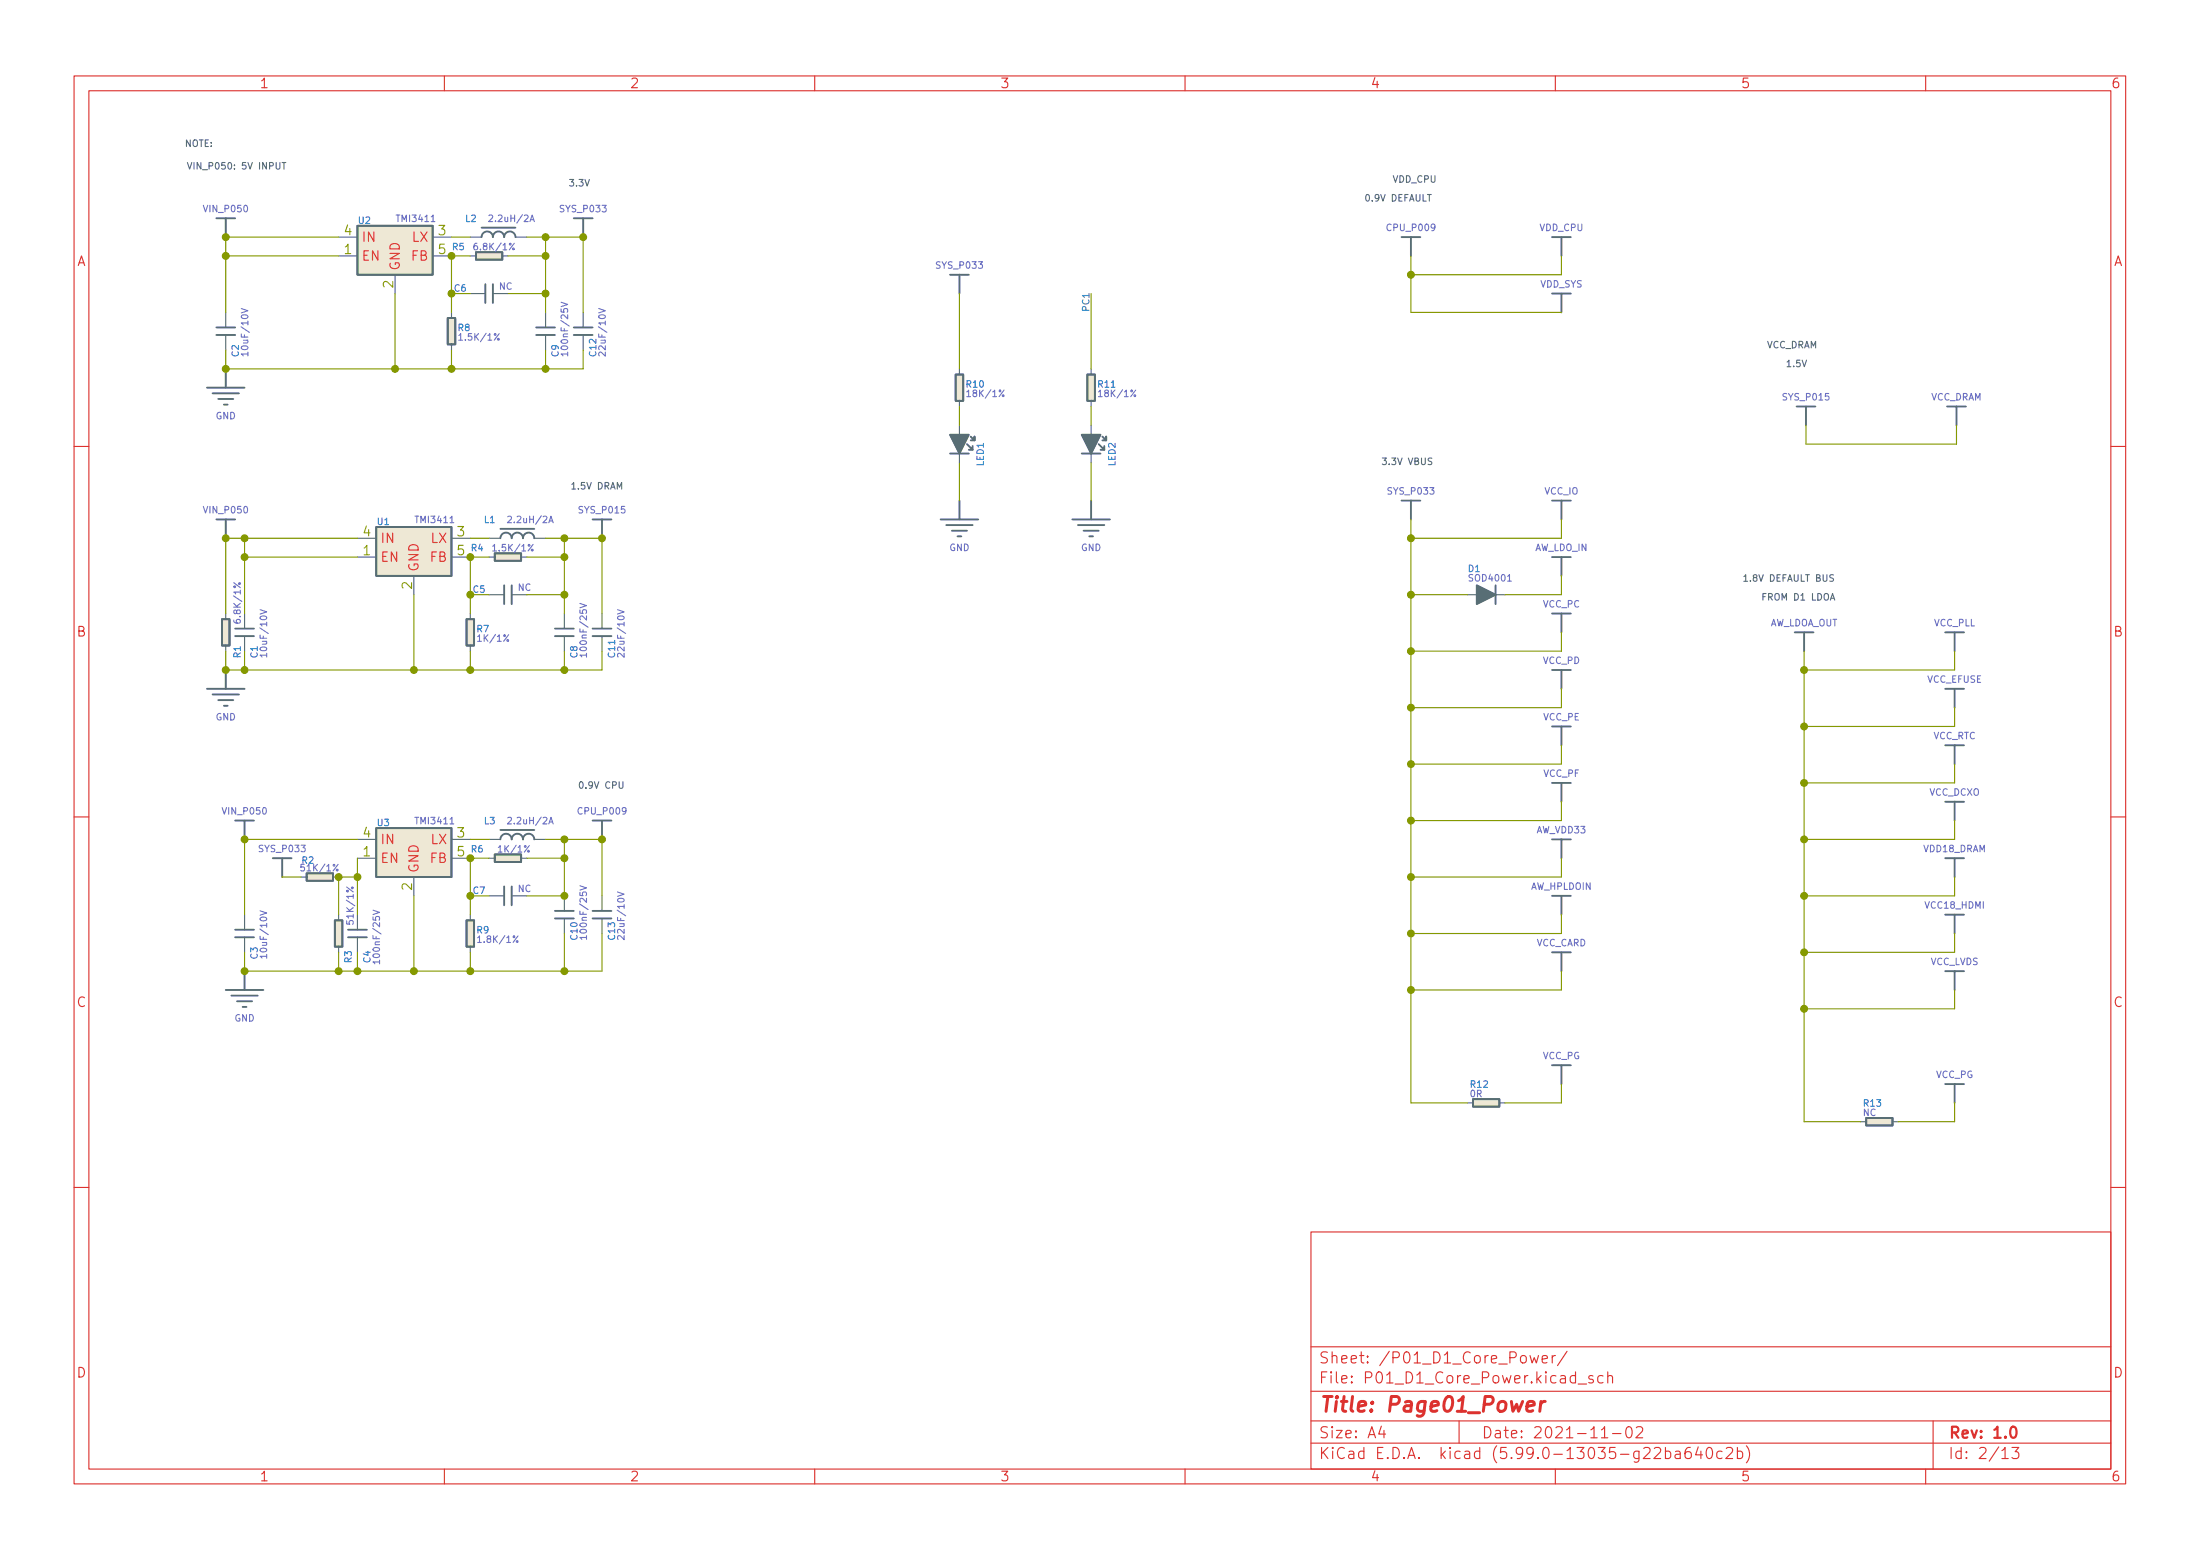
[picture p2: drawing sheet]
<svg xmlns="http://www.w3.org/2000/svg" width="297mm" height="210mm" viewBox="0 0 297 210" stroke-linecap="round" stroke-linejoin="round" font-family="sans-serif">
<g fill="none" stroke="#dc322f" stroke-width=".15">
<path d="M10 10.2h277v190.1h-277zM12 12.2h273v186.1h-273zM60 10.2v2M110 10.2v2M160 10.2v2M210 10.2v2M260 10.2v2M10 60.2h2M285 60.2h2M10 110.2h2M285 110.2h2M10 160.2h2"/>
<path d="M177 166.3h108v32h-108zM285 160.2h2M60 198.3v2M110 198.3v2M160 198.3v2M177 194.8h108M177 191.8h108M177 187.8h108M177 181.8h108M186.5 192.5l-.4 1h1M186.9 193v1M197 191.8v3"/>
<path d="M206.6 182.9l.3 1 .2-.7 .3 .7 .3-1M208.2 183.4l.7-.1v-.3l-.5-.1-.2 .2 .1 .8h.1h.5M209.6 182.9v1M210 198.3v2M210 182.9l-.3 .1-.1 .2M211.6 182.4l-1.3 1.9M213.1 186.8h1.1M215.1 185.7l-.4-.1-.2 .2 .1 .3 .5 .1v.1v.3h-.2h-.4M216.2 194h.9M216.4 185.7l-.4-.1-.3 .3v.4l.2 .3h.1h.4M217.1 185.8a.37 .37 0 0 1 .6 0v.8M217.1 185.1v1.5"/>
<path d="M217.7 193.5h1.2M219.7 192.6a.36 .36 0 0 1 .6 .2 .77 .77 0 0 1-.4 1.2 1 1 0 0 1-.2-1.4zM220.9 192.7l.2-.2 .5 .1a.41 .41 0 0 1 .1 .6l-.8 .8h.9M224.9 195.9l.4-.1 .3 .3v.4l-.2 .3h-.1h-.4M224.9 195.3v1.5M226.2 195.9l.2-.1 .4 .1 .1 .9M226.9 196.2l-.5 .1a.29 .29 0 0 0-.3 .2 .29 .29 0 0 0 .3 .3h.5M228.2 195.3a.59 .59 0 0 0-.7 .7v.5l.1 .3h.5l.2-.1 .1-.5-.2-.2-.4-.1-.3 .3M229.3 195.3l-.4 1h1M229.6 195.8v1M230.5 195.5a.36 .36 0 0 1 .4-.2 .36 .36 0 0 1 .2 .3 .77 .77 0 0 1-.4 1.2 .91 .91 0 0 1-.2-1.3zM232.5 195.9l-.4-.1-.3 .3v.4l.1 .3h.2h.4"/>
<path d="M233.1 195.5l.2-.2 .5 .1a.41 .41 0 0 1 .1 .6l-.9 .8h.9M234.6 195.9l.4-.1 .3 .3v.4l-.2 .3h-.1h-.4M234.6 195.3v1.5M235.8 195.1a1.72 1.72 0 0 1 0 2.3M260 198.3v2M261 191.8v6.5M270.3 195.8l.4-.5v1.5M270.3 196.8h.9M271.7 195.3h.9l-.5 .6a.41 .41 0 0 1 .5 .3v.3l-.2 .3h-.5l-.2-.1"/>
</g>
<path d="M271.6 192.6a.36 .36 0 0 1 .6 .2 .77 .77 0 0 1-.4 1.2 1 1 0 0 1-.2-1.4z" fill="none" stroke="#dc322f" stroke-width=".3"/>
<path d="M206.2 189.8l.9-.2v-.4l-.6-.1-.3 .3-.1 .8 .1 .2 .2 .1 .6-.1M208.1 189.1l-.2 1.4M208.6 189.1a.59 .59 0 0 0-.6 .4" fill="none" stroke="#dc322f" stroke-width=".4"/>
<g fill="none" stroke="#586e75" stroke-width=".25">
<path d="M29.2 29.5h2.5M30.5 29.5v2.5M48.3 30.5h10.1v6.6h-10.1zM64.3 34h3.5v1h-3.5zM65 32a.76 .76 0 0 1 .8-.8 .76 .76 0 0 1 .7 .8 .76 .76 0 0 1 .8-.8 .76 .76 0 0 1 .8 .8 .76 .76 0 0 1 .7-.8 .76 .76 0 0 1 .8 .8M65 30.7h4.6M65.5 38.3v2.6M66.5 38.3v2.6M77.5 29.5h2.5M78.7 29.5v2.5M128.3 37.1h2.5M129.5 37.1v2.5"/>
<path d="M189.2 32h2.6M190.5 32v2.5M209.5 32h2.6M209.5 39.6h2.6M210.8 32v2.5M210.8 39.6v2.6M27.9 52.3h5.1M28.7 53.1h3.6M29.2 45.2h2.5M29.2 44.2h2.5M29.5 53.8h2M30.2 54.6h.5"/>
<path d="M30.5 49.8v2.5M60.5 42.9h1v3.6h-1zM72.4 45.2h2.5M72.4 44.2h2.5M77.5 45.2h2.5M77.5 44.2h2.5M128.3 58.7h2.5l-1.3 2.5zM129 50.5h1v3.6h-1zM130.6 59.9l.7 .8v-.5M131.1 58.9l.5 .5v-.5v.5h-.5M146 58.7h2.6l-1.3 2.5zM146.8 50.5h1v3.6h-1z"/>
<path d="M148.3 59.9l.8 .8v-.5M148.8 58.9l.6 .5v-.5v.5h-.6M242.6 54.9h2.5M243.8 54.9v2.5M262.9 54.9h2.5M264.2 54.9v2.5M29.2 70.1h2.5M30.5 70.1v2.5M50.8 71.1h10.2v6.6h-10.2zM66.8 74.7h3.6v1h-3.6zM67.6 72.6a.76 .76 0 0 1 .7-.7 .76 .76 0 0 1 .8 .7 .76 .76 0 0 1 .7-.7 .76 .76 0 0 1 .8 .7 .76 .76 0 0 1 .8-.7 .76 .76 0 0 1 .7 .7M67.6 71.4h4.5"/>
<path d="M68.1 79v2.5M69.1 79v2.5M80 70.1h2.5M81.3 70.1v2.5M127 70.1h5.1M127.8 70.9h3.5M128.3 61.2h2.5M128.5 71.6h2.1M129.3 72.4h.5M129.5 67.6v2.5M130.8 60.7h.5M144.8 70.1h5.1"/>
<path d="M145.5 70.9h3.6M146 61.2h2.6M146.3 71.6h2M147.1 72.4h.5M147.3 67.6v2.5M148.6 60.7h.5M189.2 67.6h2.6M190.5 67.6v2.5M199.4 79l2.5 1.3-2.5 1.2zM201.9 79v2.5M209.5 75.2h2.6M209.5 67.6h2.6"/>
<path d="M210.8 67.6v2.5M210.8 75.2v2.5M27.9 93h5.1M28.7 93.7h3.6M29.5 94.5h2M30 83.6h1v3.5h-1zM30.2 95.2h.5M30.5 90.4v2.6M31.7 85.8h2.6M31.7 84.8h2.6M63 83.6h1v3.5h-1zM74.9 85.8h2.6"/>
<path d="M74.9 84.8h2.6M80 85.8h2.5M80 84.8h2.5M209.5 82.8h2.6M209.5 98h2.6M209.5 90.4h2.6M210.8 82.8v2.5M210.8 90.4v2.6M210.8 98v2.6M242.3 85.3h2.6M243.6 85.3v2.6M262.6 93h2.6"/>
<path d="M262.6 85.3h2.6M263.9 85.3v2.6M263.9 93v2.5M31.7 110.7h2.6M33 110.7v2.6M36.8 115.8h2.6M38.1 115.8v2.6M41.4 117.9h3.6v1h-3.6zM50.8 111.8h10.2v6.6h-10.2zM66.8 115.3h3.6v1h-3.6zM67.6 113.3a.76 .76 0 0 1 .7-.8 .76 .76 0 0 1 .8 .8 .76 .76 0 0 1 .7-.8 .76 .76 0 0 1 .8 .8 .76 .76 0 0 1 .8-.8 .76 .76 0 0 1 .7 .8M67.6 112h4.5"/>
<path d="M68.1 119.6v2.6M69.1 119.6v2.6M80 110.7h2.5M81.3 110.7v2.6M209.5 113.3h2.6M209.5 105.7h2.6M210.8 105.7v2.5M210.8 113.3v2.5M262.6 115.8h2.6M262.6 100.6h2.6M262.6 108.2h2.6M263.9 100.6v2.5"/>
<path d="M263.9 108.2v2.5M263.9 115.8v2.6M30.5 133.6h5.1M31.2 134.4h3.6M31.7 126.5h2.6M31.7 125.5h2.6M32 135.1h2M32.8 135.9h.5M33 131.1v2.5M45.2 124.2h1v3.6h-1zM47 126.5h2.5M47 125.5h2.5"/>
<path d="M63 124.2h1v3.6h-1zM74.9 123.9h2.6M74.9 122.9h2.6M80 123.9h2.5M80 122.9h2.5M209.5 120.9h2.6M209.5 128.5h2.6M210.8 120.9v2.5M210.8 128.5v2.6M262.6 123.4h2.6M262.6 131.1h2.6M263.9 123.4v2.6"/>
<path d="M263.9 131.1v2.5M198.9 148.3h3.5v1h-3.5zM209.5 143.8h2.6M210.8 143.8v2.5M252 150.9h3.5v1h-3.5zM262.6 146.3h2.6M263.9 146.3v2.5"/>
</g>
<g fill="none" stroke="#586e75" stroke-width=".15">
<path d="M37.3 21.9v.8l.2 .1h.2l.1-.1v-.8M38.1 21.9h.5M38.3 21.9v.9M45.7 32h2.6M45.7 34.5h2.6M53.3 37.1v2.5M58.4 32h2.6M58.4 34.5h2.6M63.5 32h1.5M63.5 34.5h.8M63.5 39.6h2M66.5 39.6h2.1"/>
<path d="M67.8 34.5h.8M69.6 32h1.5M192.7 26.3h.5M30.5 42.2v2M30.5 45.2v2M61 42.2v.7M61 46.5v.7M73.7 42.2v2M73.7 45.2v2M78.7 42.2v2M78.7 45.2v2M129.5 49.8v.7"/>
<path d="M129.5 54.1v.8M129.5 57.4v1.3M147.3 49.8v.7M147.3 54.1v.8M147.3 57.4v1.3M48.3 72.6h2.5M48.3 75.2h2.5M55.9 77.7v2.6M61 72.6h2.5M61 75.2h2.5M66 72.6h1.6M66 75.2h.8"/>
<path d="M70.4 75.2h.7M72.1 72.6h1.6M83.3 66v-.9l.3 .6 .3-.6v.9M129.5 61.2v1.3M147.3 61.2v1.3M193.3 61.9l-.3-.1-.1 .1v.2l.3 .2 .1 .2-.1 .2h-.4M247.6 77.6h-.4h-.1v.3l.4 .2 .1 .2-.2 .1h-.4M30.5 82.8v.8M30.5 87.1v.8M33 82.8v2M33 85.8v2.1M63.5 82.8v.8"/>
<path d="M63.5 87.1v.8M66 80.3h2.1M69.1 80.3h2M76.2 82.8v2M76.2 85.8v2.1M81.3 82.8v2M81.3 85.8v2.1M198.1 80.3h1.3M201.9 80.3h1.3M247.1 81l.3-.9 .3 .9M247.2 80.7h.4M40.6 118.4h.8"/>
<path d="M45 118.4h.7M48.3 113.3h2.5M48.3 115.8h2.5M55.9 118.4v2.5M61 113.3h2.5M61 115.8h2.5M66 113.3h1.6M66 115.8h.8M70.4 115.8h.7M72.1 113.3h1.6M83.6 105.5v.7l.2 .2 .2-.1 .1-.1v-.7M33 123.4v2.1"/>
<path d="M33 126.5v2M45.7 123.4v.8M45.7 127.8v.7M48.3 123.4v2.1M48.3 126.5v2M63.5 123.4v.8M63.5 127.8v.7M66 120.9h2.1M69.1 120.9h2M76.2 120.9v2M76.2 123.9v2.1M81.3 120.9v2"/>
<path d="M81.3 123.9v2.1M198.1 148.8h.8M202.4 148.8h.8M251.2 151.4h.8M255.5 151.4h.8"/>
</g>
<g fill="none" stroke="#6c71c4" stroke-width=".15">
<path d="M66 29.1l.3-.1 .2 .3-.5 .6h.5M69.4 32.8l-.6 .9M71.6 29.9l.3-.9 .2 .9M71.6 29.7h.5M32.6 41.6l.9 .3-.9 .3M33.5 47.8h-.9l.2 .2M33.5 47.5v.5M61.9 45.3l.3-.3v.9M61.9 45.9h.6M67.4 45l-.7 .9M75.8 40.8l.8 .3-.8 .3M76.6 47.8h-.8l.2 .2"/>
<path d="M76.6 47.5v.5M80.8 41.6l.9 .3-.9 .3M81.7 47.5v.6l-.6-.6-.3 .2 .1 .3M130.5 52.9l.3-.3v.9M130.5 53.5h.5M148.3 52.9l.3-.3v.9M148.3 53.5h.5M31.6 78.6l.9 .7M66.5 73.7l.3-.2v.9M66.5 74.4h.5M68.6 69.7h.3l.2 .2-.6 .6h.6M72 73.5l-.7 .9"/>
<path d="M74.1 70.5l.3-.8 .3 .8M74.2 70.3h.4M35.1 82.3l.9 .3-.9 .3M36 88.4h-.9l.3 .3M36 88.2v.5M78.3 81.4l.9 .3-.9 .3M79.2 88.4h-.9l.3 .3M79.2 88.2v.5M83.4 82.3l.9 .3-.9 .3M84.3 88.2v.5l-.7-.5-.2 .1 .1 .4M68.6 110.4l.3-.1 .2 .3-.6 .6h.6M74.1 111.2l.3-.9 .3 .9"/>
<path d="M74.2 110.9h.4M78.3 119.5l.9 .3-.9 .3M35.1 122.9l.9 .3-.9 .3M36 129.1h-.9l.3 .2M36 128.8v.5M50.4 122.8l.8 .3-.8 .3M51.2 129.8h-.8l.2 .3M51.2 129.6v.5M64.5 126.6l.2-.3v.9M64.5 127.2h.5M69.9 126.3l-.6 .9M79.2 126.5h-.9l.3 .3"/>
<path d="M79.2 126.3v.5M83.4 120.4l.9 .3-.9 .3M84.3 126.3v.5l-.7-.5-.2 .1 .1 .4"/>
<circle cx="69.3" cy="33.6" r=".12"/>
<circle cx="67.3" cy="45.8" r=".12"/>
<circle cx="32.3" cy="78.8" r=".12"/>
<circle cx="71.8" cy="74.2" r=".12"/>
<circle cx="69.8" cy="127.1" r=".12"/>
</g>
<g fill="#eee8d5" stroke="#eee8d5" stroke-width=".14">
<path d="M60.5 42.9h1v3.6h-1z"/>
<path d="M63 124.2h1v3.6h-1z"/>
<path d="M66.8 74.7h3.6v1h-3.6z"/>
<path d="M48.3 30.5h10.1v6.6h-10.1z"/>
<path d="M50.8 71.1h10.2v6.6h-10.2z"/>
<path d="M45.2 124.2h1v3.6h-1z"/>
<path d="M66.8 115.3h3.6v1h-3.6z"/>
<path d="M63 83.6h1v3.5h-1z"/>
<path d="M50.8 111.8h10.2v6.6h-10.2z"/>
<path d="M41.4 117.9h3.6v1h-3.6z"/>
<path d="M30 83.6h1v3.5h-1z"/>
<path d="M64.3 34h3.5v1h-3.5z"/>
<path d="M252 150.9h3.5v1h-3.5z"/>
<path d="M129 50.5h1v3.6h-1z"/>
<path d="M146.8 50.5h1v3.6h-1z"/>
<path d="M198.9 148.3h3.5v1h-3.5z"/>
</g>
<g fill="#586e75" stroke="#586e75" stroke-width=".15">
<path d="M199.4 79l2.5 1.3-2.5 1.2z"/>
<path d="M146 58.7h2.6l-1.3 2.5z"/>
<path d="M128.3 58.7h2.5l-1.3 2.5z"/>
</g>
<g fill="none" stroke="#859900" stroke-width=".15">
<path d="M30.5 34.5h15.2M45.7 32h-15.2v10.2M53.3 39.6v10.2M61 32h2.5M61 39.6h2.5M63.5 34.5h-2.5v7.7M68.6 34.5h5.1M68.6 39.6h5.1M71.1 32h7.6v10.2M73.7 32v10.2M129.5 39.6v10.2M147.3 39.6v10.2"/>
<path d="M190.5 34.5v7.7h20.3M210.8 34.5v2.6h-20.3M30.5 47.2v2.6h48.2v-2.6M61 47.2v2.6M73.7 47.2v2.6M129.5 54.9v2.5M147.3 54.9v2.5M243.8 57.4v2.5h20.4v-2.5M33 75.2h15.3M33 72.6v10.2M48.3 72.6h-17.8v10.2M63.5 72.6h2.5"/>
<path d="M66 75.2h-2.5v7.6M71.1 75.2h5.1M73.7 72.6h7.6v10.2M76.2 72.6v10.2M129.5 62.5v5.1M147.3 62.5v5.1M190.5 70.1v78.7h7.6M210.8 77.7v2.6h-7.6M210.8 70.1v2.5h-20.3M30.5 87.9v2.5h50.8v-2.5M33 87.9v2.5M55.9 80.3v10.1"/>
<path d="M63.5 80.3h2.5M63.5 87.9v2.5M71.1 80.3h5.1M76.2 87.9v2.5M190.5 80.3h7.6M210.8 85.3v2.6h-20.3M210.8 93v2.5h-20.3M243.6 87.9v63.5h7.6M263.9 87.9v2.5h-20.3M263.9 95.5v2.5h-20.3M38.1 118.4h2.5M48.3 115.8v7.6"/>
<path d="M48.3 113.3h-15.3v10.1M48.3 118.4h-2.6v5M63.5 113.3h2.5M66 115.8h-2.5v7.6M71.1 115.8h5.1M73.7 113.3h7.6v7.6M76.2 113.3v7.6h-5.1M210.8 115.8v2.6h-20.3M210.8 100.6v2.5h-20.3M210.8 108.2v2.5h-20.3M263.9 110.7v2.6h-20.3M263.9 118.4v2.5h-20.3"/>
<path d="M263.9 103.1v2.6h-20.3M45.7 128.5v2.6M48.3 128.5v2.6M55.9 120.9v10.2M63.5 128.5v2.6M63.5 120.9h2.5M76.2 126v5.1M81.3 126v5.1h-48.3v-2.6M210.8 123.4v2.6h-20.3M210.8 131.1v2.5h-20.3M263.9 126v2.5h-20.3M263.9 133.6v2.5h-20.3"/>
<path d="M210.8 146.3v2.5h-7.6M263.9 148.8v2.6h-7.6"/>
</g>
<g fill="#859900" stroke="#859900" stroke-width=".15">
<circle cx="76.2" cy="131.1" r=".46"/>
<circle cx="63.5" cy="120.9" r=".46"/>
<circle cx="63.5" cy="131.1" r=".46"/>
<circle cx="76.2" cy="113.3" r=".46"/>
<circle cx="63.5" cy="115.8" r=".46"/>
<circle cx="76.2" cy="115.8" r=".46"/>
<circle cx="76.2" cy="120.9" r=".46"/>
<circle cx="81.3" cy="113.3" r=".46"/>
<circle cx="48.3" cy="131.1" r=".46"/>
<circle cx="55.9" cy="131.1" r=".46"/>
<circle cx="30.5" cy="49.8" r=".46"/>
<circle cx="30.5" cy="72.6" r=".46"/>
<circle cx="30.5" cy="90.4" r=".46"/>
<circle cx="33" cy="90.4" r=".46"/>
<circle cx="33" cy="72.6" r=".46"/>
<circle cx="33" cy="75.2" r=".46"/>
<circle cx="61" cy="49.8" r=".46"/>
<circle cx="45.7" cy="118.4" r=".46"/>
<circle cx="48.3" cy="118.4" r=".46"/>
<circle cx="63.5" cy="80.3" r=".46"/>
<circle cx="55.9" cy="90.4" r=".46"/>
<circle cx="63.5" cy="75.2" r=".46"/>
<circle cx="63.5" cy="90.4" r=".46"/>
<circle cx="45.7" cy="131.1" r=".46"/>
<circle cx="33" cy="113.3" r=".46"/>
<circle cx="33" cy="131.1" r=".46"/>
<circle cx="53.3" cy="49.8" r=".46"/>
<circle cx="73.7" cy="39.6" r=".46"/>
<circle cx="73.7" cy="49.8" r=".46"/>
<circle cx="30.5" cy="34.5" r=".46"/>
<circle cx="61" cy="39.6" r=".46"/>
<circle cx="61" cy="34.5" r=".46"/>
<circle cx="73.7" cy="32" r=".46"/>
<circle cx="73.7" cy="34.5" r=".46"/>
<circle cx="78.7" cy="32" r=".46"/>
<circle cx="30.5" cy="32" r=".46"/>
<circle cx="190.5" cy="80.3" r=".46"/>
<circle cx="190.5" cy="87.9" r=".46"/>
<circle cx="190.5" cy="103.1" r=".46"/>
<circle cx="190.5" cy="110.7" r=".46"/>
<circle cx="190.5" cy="118.4" r=".46"/>
<circle cx="190.5" cy="95.5" r=".46"/>
<circle cx="190.5" cy="126" r=".46"/>
<circle cx="76.2" cy="80.3" r=".46"/>
<circle cx="76.2" cy="90.4" r=".46"/>
<circle cx="76.2" cy="72.6" r=".46"/>
<circle cx="76.2" cy="75.2" r=".46"/>
<circle cx="81.3" cy="72.6" r=".46"/>
<circle cx="190.5" cy="37.1" r=".46"/>
<circle cx="190.5" cy="72.6" r=".46"/>
<circle cx="243.6" cy="90.4" r=".46"/>
<circle cx="243.6" cy="98" r=".46"/>
<circle cx="243.6" cy="128.5" r=".46"/>
<circle cx="243.6" cy="105.7" r=".46"/>
<circle cx="243.6" cy="113.3" r=".46"/>
<circle cx="243.6" cy="120.9" r=".46"/>
<circle cx="190.5" cy="133.6" r=".46"/>
<circle cx="243.6" cy="136.1" r=".46"/>
</g>
<text font-size="2.8" fill="#dc322f" x="178" y="190.6">Title: Page01_Power</text>
<g font-size="2.1" fill="#dc322f">
<text x="178" y="184">Sheet: /P01_D1_Core_Power/</text>
<text x="178" y="186.7">File: P01_D1_Core_Power.kicad_sch</text>
<text x="178" y="196.9">KiCad E.D.A. kicad (5.99.0-13035-g22ba640c2b)</text>
<text x="178" y="194.1">Size: A4</text>
<text x="200" y="194.1">Date: 2021-11-02</text>
<text x="263" y="194.1">Rev: 1.0</text>
<text x="263" y="196.9">Id: 2/13</text>
</g>
<g font-size="1.8" fill="#dc322f">
<text x="35" y="11.9">1</text>
<text x="85" y="11.9">2</text>
<text x="135" y="11.9">3</text>
<text x="185" y="11.9">4</text>
<text x="235" y="11.9">5</text>
<text x="285" y="11.9">6</text>
<text x="10.3" y="35.9">A</text>
<text x="285.3" y="35.9">A</text>
<text x="10.3" y="85.9">B</text>
<text x="285.3" y="85.9">B</text>
<text x="10.3" y="135.9">C</text>
<text x="285.3" y="135.9">C</text>
<text x="10.3" y="185.9">D</text>
<text x="285.3" y="185.9">D</text>
<text x="35" y="199.9">1</text>
<text x="85" y="199.9">2</text>
<text x="135" y="199.9">3</text>
<text x="185" y="199.9">4</text>
<text x="235" y="199.9">5</text>
<text x="285" y="199.9">6</text>
</g>
<g font-size="1.8" fill="#b58900">
<text x="46.5" y="34.3">1</text>
<text x="46.5" y="31.7">4</text>
<text x="59.2" y="31.7">3</text>
<text x="59.2" y="34.3">5</text>
<text x="53.1" y="38.8" transform="rotate(-90 53.1 38.8)">2</text>
<text x="49" y="74.9">1</text>
<text x="49" y="72.4">4</text>
<text x="61.7" y="72.4">3</text>
<text x="61.7" y="74.9">5</text>
<text x="55.6" y="79.5" transform="rotate(-90 55.6 79.5)">2</text>
<text x="49" y="113">4</text>
<text x="61.7" y="113">3</text>
<text x="49" y="115.6">1</text>
<text x="61.7" y="115.6">5</text>
<text x="55.6" y="120.1" transform="rotate(-90 55.6 120.1)">2</text>
</g>
<g font-size="1.8" fill="#cb4b16">
<text x="48.8" y="35.2">EN</text>
<text x="48.8" y="32.6">IN</text>
<text x="55.6" y="35.2">FB</text>
<text x="55.7" y="32.6">LX</text>
<text x="54" y="36.6" transform="rotate(-90 54 36.6)">GND</text>
<text x="51.3" y="75.8">EN</text>
<text x="51.3" y="73.3">IN</text>
<text x="56.5" y="77.2" transform="rotate(-90 56.5 77.2)">GND</text>
<text x="58.1" y="75.8">FB</text>
<text x="58.2" y="73.3">LX</text>
<text x="51.3" y="113.9">IN</text>
<text x="58.2" y="113.9">LX</text>
<text x="51.3" y="116.5">EN</text>
<text x="56.5" y="117.9" transform="rotate(-90 56.5 117.9)">GND</text>
<text x="58.1" y="116.5">FB</text>
</g>
<g font-size="1.2" fill="#586e75">
<text x="24.9" y="19.8">NOTE:</text>
<text x="25.1" y="22.9">VIN_P050: 5V INPUT</text>
<text x="76.7" y="25.1">3.3V</text>
<text x="184.1" y="27.2">0.9V DEFAULT</text>
<text x="188" y="24.6">VDD_CPU</text>
<text x="238.5" y="47">VCC_DRAM</text>
<text x="241" y="49.5">1.5V</text>
<text x="186.4" y="62.7">3.3V VBUS</text>
<text x="77" y="66">1.5V DRAM</text>
<text x="235.2" y="78.5">1.8V DEFAULT BUS</text>
<text x="237.7" y="81">FROM D1 LDOA</text>
<text x="78" y="106.4">0.9V CPU</text>
</g>
<g font-size="1.2" fill="#6c71c4">
<text x="27.7" y="28.6">VIN_P050</text>
<text x="53.7" y="29.9">TMI3411</text>
<text x="66.4" y="29.9">2.2uH/2A</text>
<text x="75.7" y="28.6">SYS_P033</text>
<text x="64.3" y="33.8">6.8K/1%</text>
<text x="187.4" y="31.2">CPU_P009</text>
<text x="207.9" y="31.2">VDD_CPU</text>
<text x="67.4" y="39.1">NC</text>
<text x="126.5" y="36.3">SYS_P033</text>
<text x="207.9" y="38.8">VDD_SYS</text>
<text x="33.5" y="47.6" transform="rotate(-90 33.5 47.6)">10uF/10V</text>
<text x="62.3" y="46">1.5K/1%</text>
<text x="76.7" y="47.5" transform="rotate(-90 76.7 47.5)">100nF/25V</text>
<text x="81.8" y="47.6" transform="rotate(-90 81.8 47.6)">22uF/10V</text>
<text x="130.8" y="53.6">18K/1%</text>
<text x="148.6" y="53.6">18K/1%</text>
<text x="29.1" y="56.6">GND</text>
<text x="240.8" y="54">SYS_P015</text>
<text x="260.7" y="54">VCC_DRAM</text>
<text x="27.7" y="69.3">VIN_P050</text>
<text x="56.2" y="70.6">TMI3411</text>
<text x="68.9" y="70.6">2.2uH/2A</text>
<text x="78.3" y="69.3">SYS_P015</text>
<text x="187.5" y="66.7">SYS_P033</text>
<text x="208.5" y="66.7">VCC_IO</text>
<text x="66.9" y="74.4">1.5K/1%</text>
<text x="128.2" y="74.4">GND</text>
<text x="145.9" y="74.4">GND</text>
<text x="207.2" y="74.4">AW_LDO_IN</text>
<text x="32.5" y="83.7" transform="rotate(-90 32.5 83.7)">6.8K/1%</text>
<text x="69.9" y="79.7">NC</text>
<text x="198.5" y="78.5">SOD4001</text>
<text x="208.3" y="82">VCC_PC</text>
<text x="36.1" y="88.2" transform="rotate(-90 36.1 88.2)">10uF/10V</text>
<text x="64.7" y="86.6">1K/1%</text>
<text x="79.2" y="88.2" transform="rotate(-90 79.2 88.2)">100nF/25V</text>
<text x="84.3" y="88.2" transform="rotate(-90 84.3 88.2)">22uF/10V</text>
<text x="208.3" y="89.6">VCC_PD</text>
<text x="238.8" y="84.5">AW_LDOA_OUT</text>
<text x="261.1" y="84.5">VCC_PLL</text>
<text x="260.2" y="92.1">VCC_EFUSE</text>
<text x="29.1" y="97.2">GND</text>
<text x="208.3" y="97.2">VCC_PE</text>
<text x="261" y="99.8">VCC_RTC</text>
<text x="208.4" y="104.8">VCC_PF</text>
<text x="260.5" y="107.4">VCC_DCXO</text>
<text x="30.2" y="109.9">VIN_P050</text>
<text x="56.2" y="111.2">TMI3411</text>
<text x="68.9" y="111.2">2.2uH/2A</text>
<text x="78.2" y="109.9">CPU_P009</text>
<text x="207.4" y="112.5">AW_VDD33</text>
<text x="35.1" y="115">SYS_P033</text>
<text x="40.9" y="117.6">51K/1%</text>
<text x="67.5" y="115">1K/1%</text>
<text x="259.7" y="115">VDD18_DRAM</text>
<text x="47.7" y="124.4" transform="rotate(-90 47.7 124.4)">51K/1%</text>
<text x="69.9" y="120.4">NC</text>
<text x="206.7" y="120.1">AW_HPLDOIN</text>
<text x="260" y="122.6">VCC18_HDMI</text>
<text x="36.1" y="128.9" transform="rotate(-90 36.1 128.9)">10uF/10V</text>
<text x="51.3" y="129.6" transform="rotate(-90 51.3 129.6)">100nF/25V</text>
<text x="64.8" y="127.2">1.8K/1%</text>
<text x="79.2" y="126.3" transform="rotate(-90 79.2 126.3)">100nF/25V</text>
<text x="84.3" y="126.3" transform="rotate(-90 84.3 126.3)">22uF/10V</text>
<text x="207.4" y="127.7">VCC_CARD</text>
<text x="260.6" y="130.2">VCC_LVDS</text>
<text x="31.6" y="137.9">GND</text>
<text x="208.3" y="142.9">VCC_PG</text>
<text x="198.5" y="148.1">0R</text>
<text x="261.4" y="145.5">VCC_PG</text>
<text x="251.5" y="150.6">NC</text>
</g>
<g font-size="1.2" fill="#268bd2">
<text x="62.9" y="29.9">L2</text>
<text x="48.4" y="30.2">U2</text>
<text x="61.1" y="33.8">R5</text>
<text x="61.3" y="39.3">C6</text>
<text x="61.9" y="44.7">R8</text>
<text x="32.2" y="48.1" transform="rotate(-90 32.2 48.1)">C2</text>
<text x="75.4" y="48.1" transform="rotate(-90 75.4 48.1)">C9</text>
<text x="80.5" y="48" transform="rotate(-90 80.5 48)">C12</text>
<text x="130.5" y="52.3">R10</text>
<text x="148.3" y="52.3">R11</text>
<text x="132.8" y="62.9" transform="rotate(-90 132.8 62.9)">LED1</text>
<text x="150.6" y="62.9" transform="rotate(-90 150.6 62.9)">LED2</text>
<text x="51" y="70.8">U1</text>
<text x="65.4" y="70.6">L1</text>
<text x="63.6" y="74.4">R4</text>
<text x="198.3" y="77.2">D1</text>
<text x="63.9" y="80">C5</text>
<text x="32.5" y="88.8" transform="rotate(-90 32.5 88.8)">R1</text>
<text x="34.8" y="88.8" transform="rotate(-90 34.8 88.8)">C1</text>
<text x="64.4" y="85.3">R7</text>
<text x="78" y="88.8" transform="rotate(-90 78 88.8)">C8</text>
<text x="83" y="88.7" transform="rotate(-90 83 88.7)">C11</text>
<text x="51" y="111.5">U3</text>
<text x="65.4" y="111.2">L3</text>
<text x="40.8" y="116.6">R2</text>
<text x="63.6" y="115">R6</text>
<text x="63.9" y="120.6">C7</text>
<text x="64.4" y="126">R9</text>
<text x="34.8" y="129.4" transform="rotate(-90 34.8 129.4)">C3</text>
<text x="47.5" y="129.9" transform="rotate(-90 47.5 129.9)">R3</text>
<text x="50" y="129.9" transform="rotate(-90 50 129.9)">C4</text>
<text x="78" y="126.8" transform="rotate(-90 78 126.8)">C10</text>
<text x="83" y="126.8" transform="rotate(-90 83 126.8)">C13</text>
<text x="198.6" y="146.8">R12</text>
<text x="251.7" y="149.3">R13</text>
</g>
<text font-size="1.2" fill="#2aa198" x="147.1" y="42.2" transform="rotate(-90 147.1 42.2)">PC1</text>
</svg>
